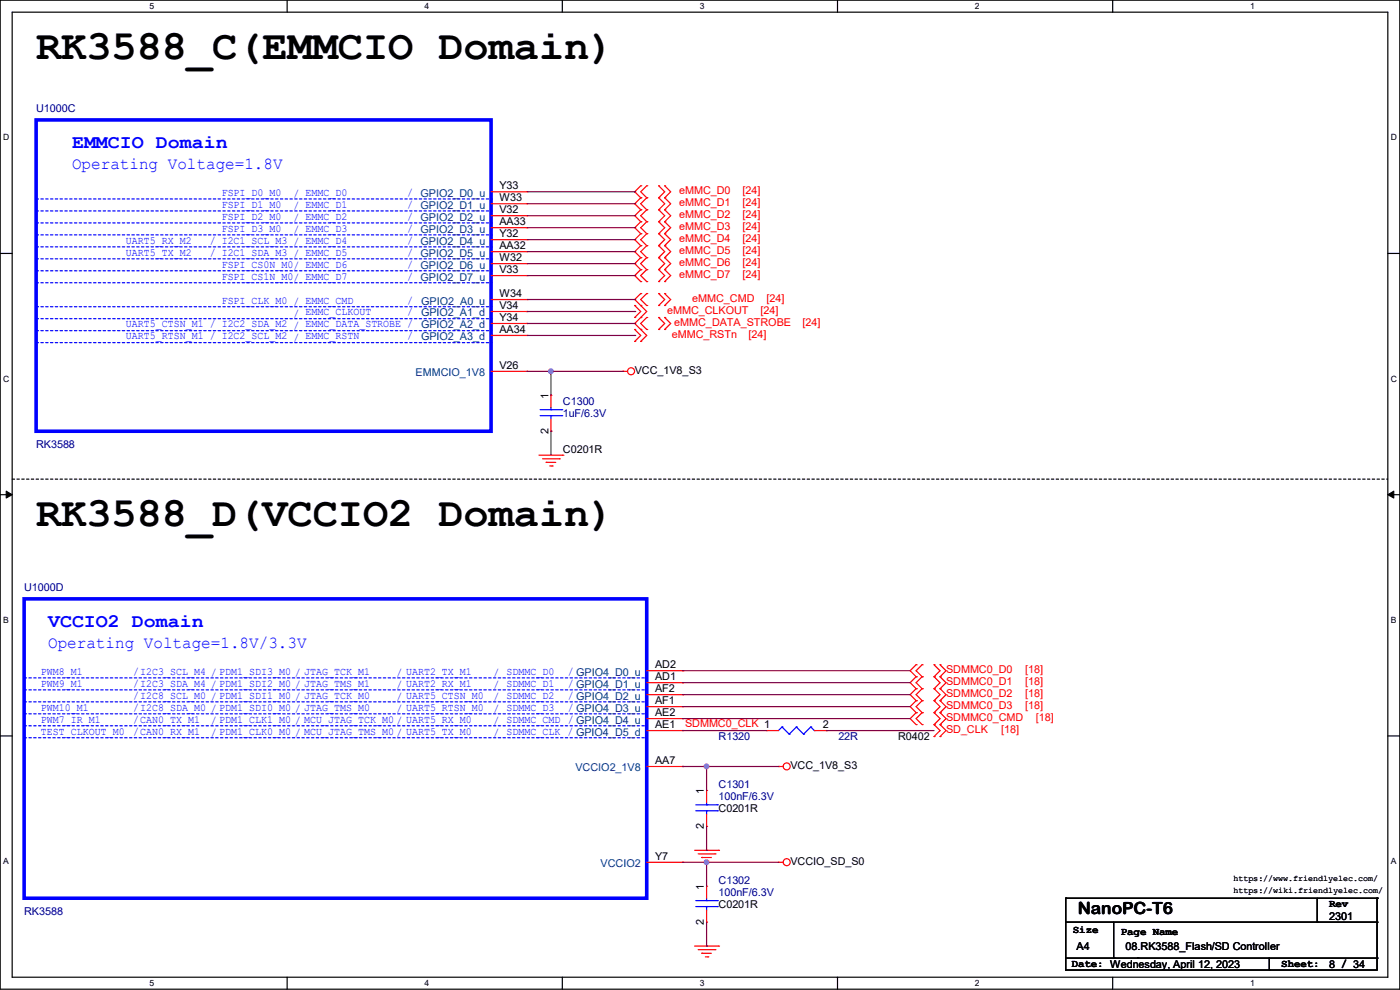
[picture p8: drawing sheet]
<svg xmlns="http://www.w3.org/2000/svg" width="297mm" height="210mm" viewBox="0 0 297 210" stroke-linecap="round" stroke-linejoin="round" font-family="sans-serif">
<path d="M0 0h297v209.8h-297zM2.6 2.6h291.8v204.7h-291.8z" fill="none" stroke="#000" stroke-width=".25"/>
<g fill="#fff">
<path d="M31.7 .3h1v2h-1z"/>
<path d="M31.7 207.6h1v1.9h-1z"/>
</g>
<path d="M60.9 0v2.6M60.9 207.3v2.5" fill="none" stroke="#000" stroke-width=".25"/>
<g fill="#fff">
<path d="M90.1 .3h1v2h-1z"/>
<path d="M90.1 207.6h1v1.9h-1z"/>
</g>
<path d="M119.3 0v2.6M119.3 207.3v2.5" fill="none" stroke="#000" stroke-width=".25"/>
<g fill="#fff">
<path d="M148.5 .3h.9v2h-.9z"/>
<path d="M148.5 207.6h.9v1.9h-.9z"/>
</g>
<path d="M177.7 0v2.6M177.7 207.3v2.5" fill="none" stroke="#000" stroke-width=".25"/>
<g fill="#fff">
<path d="M206.8 .3h1v2h-1z"/>
<path d="M206.8 207.6h1v1.9h-1z"/>
</g>
<path d="M236.1 0v2.6M236.1 207.3v2.5" fill="none" stroke="#000" stroke-width=".25"/>
<g fill="#fff">
<path d="M265.2 .3h1v2h-1z"/>
<path d="M265.2 207.6h1v1.9h-1z"/>
<path d="M.7 28.2h1.2v1.9h-1.2z"/>
<path d="M295.1 28.2h1.2v1.9h-1.2z"/>
<path d="M.7 79.3h1.2v2h-1.2z"/>
<path d="M295.1 79.3h1.2v2h-1.2z"/>
</g>
<path d="M0 53.8h2.6M294.4 53.8h2.6" fill="none" stroke="#000" stroke-width=".25"/>
<g fill="#fff">
<path d="M.7 130.5h1.2v2h-1.2z"/>
<path d="M295.1 130.5h1.1v2h-1.1z"/>
</g>
<path d="M0 104.9h2.6M294.4 104.9h2.6" fill="none" stroke="#000" stroke-width=".25"/>
<path d="M1.3 104.2l1.3 .7-1.3 .8zM294.4 104.9l1.3-.7v1.5z" fill="#000" stroke="#000" stroke-width=".21"/>
<g fill="#fff">
<path d="M.7 181.7h1.2v2h-1.2z"/>
<path d="M295.1 181.7h1.1v2h-1.1z"/>
</g>
<g fill="none" stroke="#000" stroke-width=".25">
<path d="M0 156.1h2.6M294.4 156.1h2.6M226.1 190.5h.1M226.1 195.6h66M226.1 190.5v15.3M226.1 190.5h66M236.3 195.6v7.6M279.4 195.6h.1M279.4 190.5v5.1M292.1 195.6h.1M292.1 190.5h.1M292.1 190.5v15.3h-66"/>
<path d="M226.1 205.8h.1M226.1 203.2h66M236.3 203.2h.1M241.3 203.2h.1M269.3 205.8h.1M269.3 203.2v2.6M292.1 203.2h.1"/>
</g>
<path d="M2.6 101.6h291.6M294.2 101.6h.1" fill="none" stroke="#000" stroke-width=".25" stroke-dasharray=".5 .5"/>
<g fill="none" stroke="#f00" stroke-width=".25">
<path d="M135.9 39.4h.1M135.9 39.4l-1.2 1.3 1.2 1.3M137.2 39.4h.1M137.2 39.4l-1.3 1.3 1.3 1.3M139.7 39.4h.1M139.7 39.4l1.3 1.3-1.3 1.3M141 39.4h.1M141 39.4l1.3 1.3-1.3 1.3M104.2 45.8h7.6M104.2 58.5h7.6M104.2 55.9h7.6M104.2 43.2h7.6"/>
<path d="M104.2 50.8h7.6M104.2 40.7h7.6M104.2 53.4h7.6M104.2 48.3h7.6M111.8 45.8h.1M111.8 58.5h.1M111.8 55.9h.1M111.8 43.2h.1M111.8 50.8h.1M111.8 40.7h.1M111.8 53.4h.1M111.8 48.3h.1"/>
<path d="M135.9 44.5h.1M135.9 47h.1M135.9 42h.1M135.9 49.6h.1M135.9 52.1h.1M135.9 57.2h.1M135.9 59.7h.1M135.9 54.7h.1M135.9 44.5l-1.2 1.3 1.2 1.2M135.9 52.1l-1.2 1.3 1.2 1.3M135.9 47l-1.2 1.3 1.2 1.3M135.9 54.7l-1.2 1.2 1.2 1.3"/>
<path d="M135.9 49.6l-1.2 1.2 1.2 1.3M135.9 57.2l-1.2 1.3 1.2 1.2M135.9 42l-1.2 1.2 1.2 1.3M137.2 47h.1M137.2 44.5h.1M137.2 42h.1M137.2 49.6h.1M137.2 52.1h.1M137.2 59.7h.1M137.2 57.2h.1M137.2 54.7h.1M137.2 44.5l-1.3 1.3 1.3 1.2"/>
<path d="M137.2 49.6l-1.3 1.2 1.3 1.3M137.2 47l-1.3 1.3 1.3 1.3M137.2 52.1l-1.3 1.3 1.3 1.3M137.2 42l-1.3 1.2 1.3 1.3M137.2 54.7l-1.3 1.2 1.3 1.3M137.2 57.2l-1.3 1.3 1.3 1.2M139.7 47h.1M139.7 44.5h.1M139.7 42h.1M139.7 49.6h.1M139.7 52.1h.1M139.7 59.7h.1"/>
<path d="M139.7 57.2h.1M139.7 54.7h.1M139.7 49.6l1.3 1.2-1.3 1.3M139.7 44.5l1.3 1.3-1.3 1.2M139.7 52.1l1.3 1.3-1.3 1.3M139.7 42l1.3 1.2-1.3 1.3M139.7 47l1.3 1.3-1.3 1.3M139.7 54.7l1.3 1.2-1.3 1.3M139.7 57.2l1.3 1.3-1.3 1.2M141 47h.1M141 44.5h.1M141 42h.1"/>
<path d="M141 49.6h.1M141 52.1h.1M141 59.7h.1M141 57.2h.1M141 54.7h.1M141 52.1l1.3 1.3-1.3 1.3M141 44.5l1.3 1.3-1.3 1.2M141 54.7l1.3 1.2-1.3 1.3M141 47l1.3 1.3-1.3 1.3M141 42l1.3 1.2-1.3 1.3M141 57.2l1.3 1.3-1.3 1.2M141 49.6l1.3 1.2-1.3 1.3"/>
<path d="M104.2 78.8h7.6M104.2 66.1h7.6M104.2 63.5h7.6M104.2 68.6h7.6M104.2 71.2h7.6M111.8 78.8h.1M111.8 66.1h.1M111.8 63.5h.1M111.8 68.6h.1M111.8 71.2h.1M132.1 78.8h.1M132.1 78.8h1"/>
<path d="M134.7 67.4h.1M134.7 64.8h.1M134.7 72.4h.1M134.7 69.9h.1M134.7 64.8l1.2 1.3-1.2 1.3M134.7 69.9l1.2 1.3-1.2 1.2M135.9 67.4h.1M135.9 69.9h.1M135.9 64.8h.1M135.9 62.3h.1M135.9 72.4h.1M135.9 62.3l-1.2 1.2 2.5 2.6-2.5 2.5 2.5 2.6-1.3 1.2"/>
<path d="M137.2 69.9h.1M137.2 67.4h.1M137.2 64.8h.1M137.2 62.3h.1M137.2 62.3l-1.3 1.2 1.3 1.3M137.2 67.4l-1.3 1.2 1.3 1.3M139.7 69.9h.1M139.7 67.4h.1M139.7 64.8h.1M139.7 62.3h.1M139.7 62.3l1.3 1.2-1.3 1.3M139.7 67.4l1.3 1.2-1.3 1.3"/>
<path d="M141 69.9h.1M141 67.4h.1M141 64.8h.1M141 62.3h.1M141 62.3l1.3 1.2-1.3 1.3M141 67.4l1.3 1.2-1.3 1.3M114.3 96.6h5.1M115.1 97.3h3.6M115.9 98.1h.1M115.9 98.1h2M116.6 98.8h.5M116.9 83.9h.1"/>
<path d="M116.9 91.5h.1M116.9 83.9v2.5M116.9 88.9v2.6M117.1 98.8h.1M118.7 97.3h.1M119.4 96.6h.1M137.2 155h7.6M137.2 147.4h7.6M137.2 149.9h7.6M137.2 152.4h7.6M137.2 142.3h7.6M137.2 144.8h7.6"/>
<path d="M144.8 147.4h.1M144.8 149.9h.1M144.8 152.4h.1M144.8 155h.1M144.8 142.3h.1M144.8 144.8h.1M162.6 155h.1M162.6 155h2.5M172.8 155h2.5M175.3 155h.1M194.4 151.2h.1M194.4 153.7h.1"/>
<path d="M194.4 146.1h.1M194.4 148.6h.1M194.4 141h.1M194.4 143.6h.1M194.4 151.2l-1.3 1.2 1.3 1.3M194.4 143.6l-1.3 1.2 1.3 1.3M194.4 146.1l-1.3 1.3 1.3 1.2M194.4 148.6l-1.3 1.3 1.3 1.3M194.4 141l-1.3 1.3 1.3 1.3M195.6 153.7h.1M195.6 151.2h.1M195.6 148.6h.1"/>
<path d="M195.6 146.1h.1M195.6 143.6h.1M195.6 141h.1M195.6 151.2l-1.2 1.2 1.2 1.3M195.6 146.1l-1.2 1.3 1.2 1.2M195.6 141l-1.2 1.3 1.2 1.3M195.6 148.6l-1.2 1.3 1.2 1.3M195.6 143.6l-1.2 1.2 1.2 1.3M198.2 153.7h.1M198.2 151.2h.1M198.2 148.6h.1M198.2 146.1h.1"/>
<path d="M198.2 143.6h.1M198.2 141h.1M198.2 156.3h.1M198.2 146.1l1.2 1.3-1.2 1.2M198.2 151.2l1.2 1.2-1.2 1.3M198.2 141l1.2 1.3-1.2 1.3M198.2 153.7l1.2 1.3-1.2 1.3M198.2 143.6l1.2 1.2-1.2 1.3M198.2 148.6l1.2 1.3-1.2 1.3M199.4 153.7h.1M199.4 151.2h.1M199.4 148.6h.1"/>
<path d="M199.4 146.1h.1M199.4 143.6h.1M199.4 141h.1M199.4 156.3h.1M199.4 143.6l1.3 1.2-1.3 1.3M199.4 151.2l1.3 1.2-1.3 1.3M199.4 153.7l1.3 1.3-1.3 1.3M199.4 146.1l1.3 1.3-1.3 1.2M199.4 141l1.3 1.3-1.3 1.3M199.4 148.6l1.3 1.3-1.3 1.3M137.2 162.6h7.6M144.8 162.6h.1"/>
<path d="M149.9 167.7h.1M149.9 175.3h.1M149.9 167.7v2.5M149.9 172.8v2.5M165.1 162.6h.1M165.1 162.6h1.1M137.2 182.9h7.6M144.8 182.9h.1M147.4 180.4h5M148.1 181.1h3.6M148.9 181.9h.1M148.9 181.9h2"/>
<path d="M149.6 182.7h.6M149.9 188h.1M149.9 195.6h.1M149.9 188v2.5M149.9 193.1v2.5M150.2 182.7h.1M151.7 181.1h.1M152.4 180.4h.1M165.1 182.9h.1M165.1 182.9h1.1M147.4 200.7h5M148.1 201.5h3.6"/>
<path d="M148.9 202.2h.1M148.9 202.2h2M149.6 203h.6M150.2 203h.1M151.7 201.5h.1M152.4 200.7h.1"/>
<circle cx="133.9" cy="78.8" r=".74"/>
<circle cx="166.9" cy="162.6" r=".74"/>
<circle cx="166.9" cy="182.9" r=".74"/>
</g>
<path d="M7.7 25.4h96.5v66.1h-96.5zM5.1 127h132.1v63.5h-132.1z" fill="none" stroke="#00f" stroke-width=".76"/>
<g fill="none" stroke="#00f" stroke-width=".25" stroke-dasharray=".5 .5">
<path d="M7.7 60h96.5M7.7 47.3h96.5M7.7 44.7h96.5M7.7 57.4h96.5M7.7 54.9h96.5M7.7 52.4h96.5M7.7 42.2h96.5M7.7 49.8h96.5M104.2 60h.1M104.2 47.3h.1M104.2 44.7h.1M104.2 57.4h.1"/>
<path d="M104.2 54.9h.1M104.2 52.4h.1M104.2 42.2h.1M104.2 49.8h.1M7.7 65.1h96.5M7.7 72.7h96.5M7.7 67.6h96.5M7.7 70.1h96.5M104.2 65.1h.1M104.2 72.7h.1M104.2 67.6h.1M104.2 70.1h.1"/>
<path d="M5.1 151.4h131.8M5.1 154h131.8M5.1 148.9h131.8M5.1 146.3h131.8M5.1 156.5h131.8M5.1 143.8h131.8M136.9 151.4h.1M136.9 154h.1M136.9 148.9h.1M136.9 146.3h.1M136.9 156.5h.1M136.9 143.8h.1"/>
</g>
<g fill="none" stroke="#00f" stroke-width=".25">
<path d="M114.6 88.2h4.6M114.6 86.9h4.6M116.9 86.9h.1M116.9 88.2h.1M116.9 86.4v.5M116.9 88.2v.7M119.2 88.2h.1M119.2 86.9h.1M165.9 154.2h.1M165.9 154.2l-.8 .8M165.9 154.2l1.5 1.5M167.4 155.7h.1"/>
<path d="M169 154.2h.1M169 154.2l-1.6 1.5M169 154.2l1.5 1.5M170.5 155.7h.1M172 154.2h.1M172 154.2l-1.5 1.5M172 154.2l.8 .8M172.8 155h.1M147.6 172h4.6M147.6 170.7h4.6M149.9 170.7h.1M149.9 172h.1"/>
<path d="M149.9 170.2v.5M149.9 172v.8M152.2 172h.1M152.2 170.7h.1M147.6 192.3h4.6M147.6 191.1h4.6M149.9 191.1h.1M149.9 192.3h.1M149.9 190.5v.6M149.9 192.3v.8M152.2 192.3h.1M152.2 191.1h.1"/>
</g>
<g fill="none" stroke="#800040" stroke-width=".25">
<path d="M111.8 45.8h22.9M111.8 40.7h22.9M111.8 48.3h22.9M111.8 50.8h22.9M111.8 43.2h22.9M111.8 58.5h22.9M111.8 53.4h22.9M111.8 55.9h22.9M134.7 45.8h.1M134.7 40.7h.1M134.7 48.3h.1M134.7 50.8h.1"/>
<path d="M134.7 43.2h.1M134.7 58.5h.1M134.7 53.4h.1M134.7 55.9h.1M111.8 78.8h.1M111.8 78.8h20.3M111.8 63.5h22.9M111.8 66.1h22.9M111.8 68.6h22.9M111.8 71.2h22.9M116.9 78.8h.1M116.9 78.8v5.1"/>
<path d="M132.1 78.8h.1M134.7 63.5h.1M134.7 66.1h.1M134.7 68.6h.1M134.7 71.2h.1M116.9 91.5h.1M116.9 91.5v5.1M144.8 152.4h.1M144.8 142.3h.1M144.8 144.8h.1M144.8 147.4h.1M144.8 149.9h.1"/>
<path d="M144.8 155h.1M144.8 152.4h48.3M144.8 142.3h48.3M144.8 144.8h48.3M144.8 147.4h48.3M144.8 149.9h48.3M144.8 155h17.8M175.3 155h.1M175.3 155h22.9M144.8 162.6h.1M144.8 162.6h20.3M149.9 162.6h.1"/>
<path d="M149.9 162.6v5.1M149.9 175.3v5.1M144.8 182.9h.1M144.8 182.9h20.3M149.9 182.9h.1M149.9 180.4h.1M149.9 182.9v5.1M149.9 195.6v5.1M149.9 200.7h.1"/>
</g>
<g fill="#f0f" stroke="#f0f" stroke-width=".25">
<circle cx="149.9" cy="182.9" r=".49"/>
<circle cx="116.9" cy="78.8" r=".49"/>
<circle cx="149.9" cy="162.6" r=".49"/>
</g>
<g font-size="8.9">
<text x="7.7" y="12.5">RK3588_C(EMMCIO Domain)</text>
<text x="7.7" y="111.6">RK3588_D(VCCIO2 Domain)</text>
</g>
<g font-size="4.1" fill="#00f">
<text x="15.3" y="31.4">EMMCIO Domain</text>
<text x="10.2" y="133">VCCIO2 Domain</text>
</g>
<g font-size="3.6" fill="#00f">
<text x="15.3" y="35.9">Operating Voltage=1.8V</text>
<text x="10.2" y="137.5">Operating Voltage=1.8V/3.3V</text>
</g>
<text font-size="3.6" x="228.6" y="193.9">NanoPC-T6</text>
<g font-size="2.3" fill="#000080">
<text x="7.7" y="23.7">U1000C</text>
<text x="119.4" y="85.9">C1300</text>
<text x="119.4" y="88.5">1uF/6.3V</text>
<text x="7.7" y="95.1">RK3588</text>
<text x="5.1" y="125.3">U1000D</text>
<text x="152.4" y="157.1">R1320</text>
<text x="177.9" y="157.1">22R</text>
<text x="152.4" y="167.2">C1301</text>
<text x="152.4" y="169.8">100nF/6.3V</text>
<text x="152.4" y="187.5">C1302</text>
<text x="152.4" y="190.1">100nF/6.3V</text>
<text x="5.1" y="194.1">RK3588</text>
</g>
<g font-size="2.3" fill="#00f">
<text x="47" y="41.5">FSPI_D0_M0</text>
<text x="62.3" y="41.8">/ EMMC_D0</text>
<text x="86.4" y="41.5">/ GPIO2_D0_u</text>
<text x="47" y="44.1">FSPI_D1_M0</text>
<text x="47" y="46.6">FSPI_D2_M0</text>
<text x="62.3" y="44.3">/ EMMC_D1</text>
<text x="62.3" y="46.9">/ EMMC_D2</text>
<text x="86.4" y="46.6">/ GPIO2_D2_u</text>
<text x="86.4" y="44.1">/ GPIO2_D1_u</text>
<text x="26.7" y="51.7">UART5_RX_M2</text>
<text x="44.5" y="51.7">/ I2C1_SCL_M3 / EMMC_D4</text>
<text x="47" y="49.1">FSPI_D3_M0</text>
<text x="62.3" y="49.4">/ EMMC_D3</text>
<text x="86.4" y="51.7">/ GPIO2_D4_u</text>
<text x="86.4" y="49.1">/ GPIO2_D3_u</text>
<text x="26.7" y="54.2">UART5_TX_M2</text>
<text x="44.5" y="54.2">/ I2C1_SDA_M3 / EMMC_D5</text>
<text x="47" y="59.3">FSPI_CS1N_M0/ EMMC_D7</text>
<text x="47" y="56.8">FSPI_CS0N_M0/ EMMC_D6</text>
<text x="86.4" y="59.3">/ GPIO2_D7_u</text>
<text x="86.4" y="56.8">/ GPIO2_D6_u</text>
<text x="86.4" y="54.2">/ GPIO2_D5_u</text>
<text x="47" y="64.4">FSPI_CLK_M0 / EMMC_CMD</text>
<text x="86.4" y="64.4">/</text>
<text x="26.7" y="69.5">UART5_CTSN_M1 / I2C2_SDA_M2 / EMMC_DATA_STROBE /</text>
<text x="62.3" y="67.2">/ EMMC_CLKOUT</text>
<text x="86.4" y="66.9">/</text>
<text x="26.7" y="72">UART5_RTSN_M1 / I2C2_SCL_M2 / EMMC_RSTN</text>
<text x="86.4" y="72">/</text>
<text x="8.7" y="143.1">PWM8_M1</text>
<text x="28.2" y="143.1">/I2C3_SCL_M4 / PDM1_SDI3_M0 / JTAG_TCK_M1</text>
<text x="84.1" y="143.4">/ UART2_TX_M1</text>
<text x="104.7" y="143.4">/ SDMMC_D0</text>
<text x="120.4" y="143.1">/ GPIO4_D0_u</text>
<text x="8.7" y="145.7">PWM9_M1</text>
<text x="28.2" y="145.7">/I2C3_SDA_M4 / PDM1_SDI2_M0 / JTAG_TMS_M1</text>
<text x="28.2" y="148.2">/I2C8_SCL_M0 / PDM1_SDI1_M0 / JTAG_TCK_M0</text>
<text x="84.1" y="145.9">/ UART2_RX_M1</text>
<text x="84.1" y="148.5">/ UART5_CTSN_M0</text>
<text x="104.7" y="145.9">/ SDMMC_D1</text>
<text x="104.7" y="148.5">/ SDMMC_D2</text>
<text x="120.4" y="148.2">/ GPIO4_D2_u</text>
<text x="120.4" y="145.7">/ GPIO4_D1_u</text>
<text x="8.7" y="155.8">TEST_CLKOUT_M0</text>
<text x="8.7" y="153.3">PWM7_IR_M1</text>
<text x="8.7" y="150.7">PWM10_M1</text>
<text x="28.2" y="150.7">/I2C8_SDA_M0 / PDM1_SDI0_M0 / JTAG_TMS_M0</text>
<text x="28.2" y="155.8">/CAN0_RX_M1</text>
<text x="28.2" y="153.3">/CAN0_TX_M1</text>
<text x="44.7" y="153.5">/ PDM1_CLK1_M0 / MCU_JTAG_TCK_M0 / UART5_RX_M0</text>
<text x="84.1" y="151">/ UART5_RTSN_M0</text>
<text x="104.7" y="153.5">/ SDMMC_CMD / GPIO4_D4_u</text>
<text x="104.7" y="151">/ SDMMC_D3</text>
<text x="120.4" y="150.7">/ GPIO4_D3_u</text>
<text x="44.7" y="156.1">/ PDM1_CLK0_M0 / MCU_JTAG_TMS_M0 / UART5_TX_M0</text>
<text x="104.7" y="156.1">/ SDMMC_CLK / GPIO4_D5_d</text>
</g>
<g font-size="2.3">
<text x="106" y="40.1">Y33</text>
<text x="106" y="45.2">V32</text>
<text x="106" y="42.7">W33</text>
<text x="106" y="47.8">AA33</text>
<text x="106" y="50.3">Y32</text>
<text x="106" y="52.8">AA32</text>
<text x="106" y="57.9">V33</text>
<text x="106" y="55.4">W32</text>
<text x="106" y="65.5">V34</text>
<text x="106" y="63">W34</text>
<text x="106" y="68.1">Y34</text>
<text x="106" y="70.6">AA34</text>
<text x="106" y="78.2">V26</text>
<text x="134.7" y="79.3">VCC_1V8_S3</text>
<text x="116.3" y="84.6" transform="rotate(-90 116.3 84.6)">1</text>
<text x="116.3" y="92" transform="rotate(-90 116.3 92)">2</text>
<text x="119.4" y="96.1">C0201R</text>
<text x="139" y="141.7">AD2</text>
<text x="139" y="146.8">AF2</text>
<text x="139" y="149.4">AF1</text>
<text x="139" y="144.3">AD1</text>
<text x="139" y="151.9">AE2</text>
<text x="139" y="154.4">AE1</text>
<text x="174.5" y="154.4">2</text>
<text x="190.5" y="157.1">R0402</text>
<text x="139" y="162.1">AA7</text>
<text x="167.7" y="163.2">VCC_1V8_S3</text>
<text x="149.4" y="168.4" transform="rotate(-90 149.4 168.4)">1</text>
<text x="152.4" y="172.3">C0201R</text>
<text x="149.4" y="175.8" transform="rotate(-90 149.4 175.8)">2</text>
<text x="139" y="182.4">Y7</text>
<text x="167.7" y="183.5">VCCIO_SD_S0</text>
<text x="149.4" y="188.8" transform="rotate(-90 149.4 188.8)">1</text>
<text x="149.4" y="196.1" transform="rotate(-90 149.4 196.1)">2</text>
<text x="152.4" y="192.6">C0201R</text>
<text x="227.6" y="198">Size</text>
<text x="282" y="192.4">Rev</text>
<text x="282" y="195.2">2301</text>
<text x="228.4" y="201.5">A4</text>
<text x="237.8" y="198.2">Page Name</text>
<text x="238.8" y="201.5">08.RK3588_Flash/SD Controller</text>
<text x="227.4" y="205.1">Date: Wednesday, April 12, 2023</text>
<text x="271.8" y="205.1">Sheet:</text>
<text x="282" y="205.3">8 / 34</text>
</g>
<g font-size="2.3" fill="#f00">
<text x="144.1" y="41.2">eMMC_D0</text>
<text x="157.5" y="41.2">[24]</text>
<text x="144.1" y="46.3">eMMC_D2</text>
<text x="144.1" y="43.8">eMMC_D1</text>
<text x="157.5" y="46.3">[24]</text>
<text x="157.5" y="43.8">[24]</text>
<text x="144.1" y="48.9">eMMC_D3</text>
<text x="144.1" y="51.4">eMMC_D4</text>
<text x="144.1" y="53.9">eMMC_D5</text>
<text x="157.5" y="48.9">[24]</text>
<text x="157.5" y="51.4">[24]</text>
<text x="157.5" y="53.9">[24]</text>
<text x="144.1" y="59">eMMC_D7</text>
<text x="144.1" y="56.5">eMMC_D6</text>
<text x="157.5" y="59">[24]</text>
<text x="157.5" y="56.5">[24]</text>
<text x="146.9" y="64.1">eMMC_CMD</text>
<text x="162.6" y="64.1">[24]</text>
<text x="141.5" y="66.6">eMMC_CLKOUT</text>
<text x="142.5" y="71.7">eMMC_RSTn</text>
<text x="143" y="69.2">eMMC_DATA_STROBE</text>
<text x="158.8" y="71.7">[24]</text>
<text x="161.3" y="66.6">[24]</text>
<text x="170.2" y="69.2">[24]</text>
<text x="200.7" y="142.8">SDMMC0_D0</text>
<text x="217.5" y="142.8">[18]</text>
<text x="200.7" y="147.9">SDMMC0_D2</text>
<text x="200.7" y="145.4">SDMMC0_D1</text>
<text x="217.5" y="147.9">[18]</text>
<text x="217.5" y="145.4">[18]</text>
<text x="145.3" y="154.3">SDMMC0_CLK 1</text>
<text x="200.7" y="153">SDMMC0_CMD</text>
<text x="200.7" y="150.5">SDMMC0_D3</text>
<text x="200.7" y="155.5">SD_CLK</text>
<text x="212.4" y="155.5">[18]</text>
<text x="217.5" y="150.5">[18]</text>
<text x="219.8" y="153">[18]</text>
</g>
<g font-size="2.3" fill="#004080">
<text x="89.4" y="64.6">GPIO2_A0_u</text>
<text x="89.3" y="67.1">GPIO2_A1_d</text>
<text x="89.3" y="69.7">GPIO2_A2_d</text>
<text x="89.3" y="72.2">GPIO2_A3_d</text>
<text x="88.2" y="79.8">EMMCIO_1V8</text>
<text x="122.1" y="163.7">VCCIO2_1V8</text>
<text x="127.4" y="184">VCCIO2</text>
</g>
<g font-size="1.8">
<text x="31.7" y="1.9">5</text>
<text x="90.1" y="1.9">4</text>
<text x="148.5" y="1.9">3</text>
<text x="206.8" y="1.9">2</text>
<text x="265.2" y="1.9">1</text>
<text x=".7" y="29.8">D</text>
<text x="295.1" y="29.8">D</text>
<text x=".7" y="80.9">C</text>
<text x="295.1" y="80.9">C</text>
<text x=".7" y="132.1">B</text>
<text x="295.1" y="132.1">B</text>
<text x=".7" y="183.3">A</text>
<text x="295.1" y="183.3">A</text>
<text x="261.7" y="189.4">https://wiki.friendlyelec.com/</text>
<text x="261.7" y="186.9">https://www.friendlyelec.com/</text>
<text x="31.7" y="209.2">5</text>
<text x="90.1" y="209.2">4</text>
<text x="148.5" y="209.2">3</text>
<text x="206.8" y="209.2">2</text>
<text x="265.2" y="209.2">1</text>
</g>
</svg>
